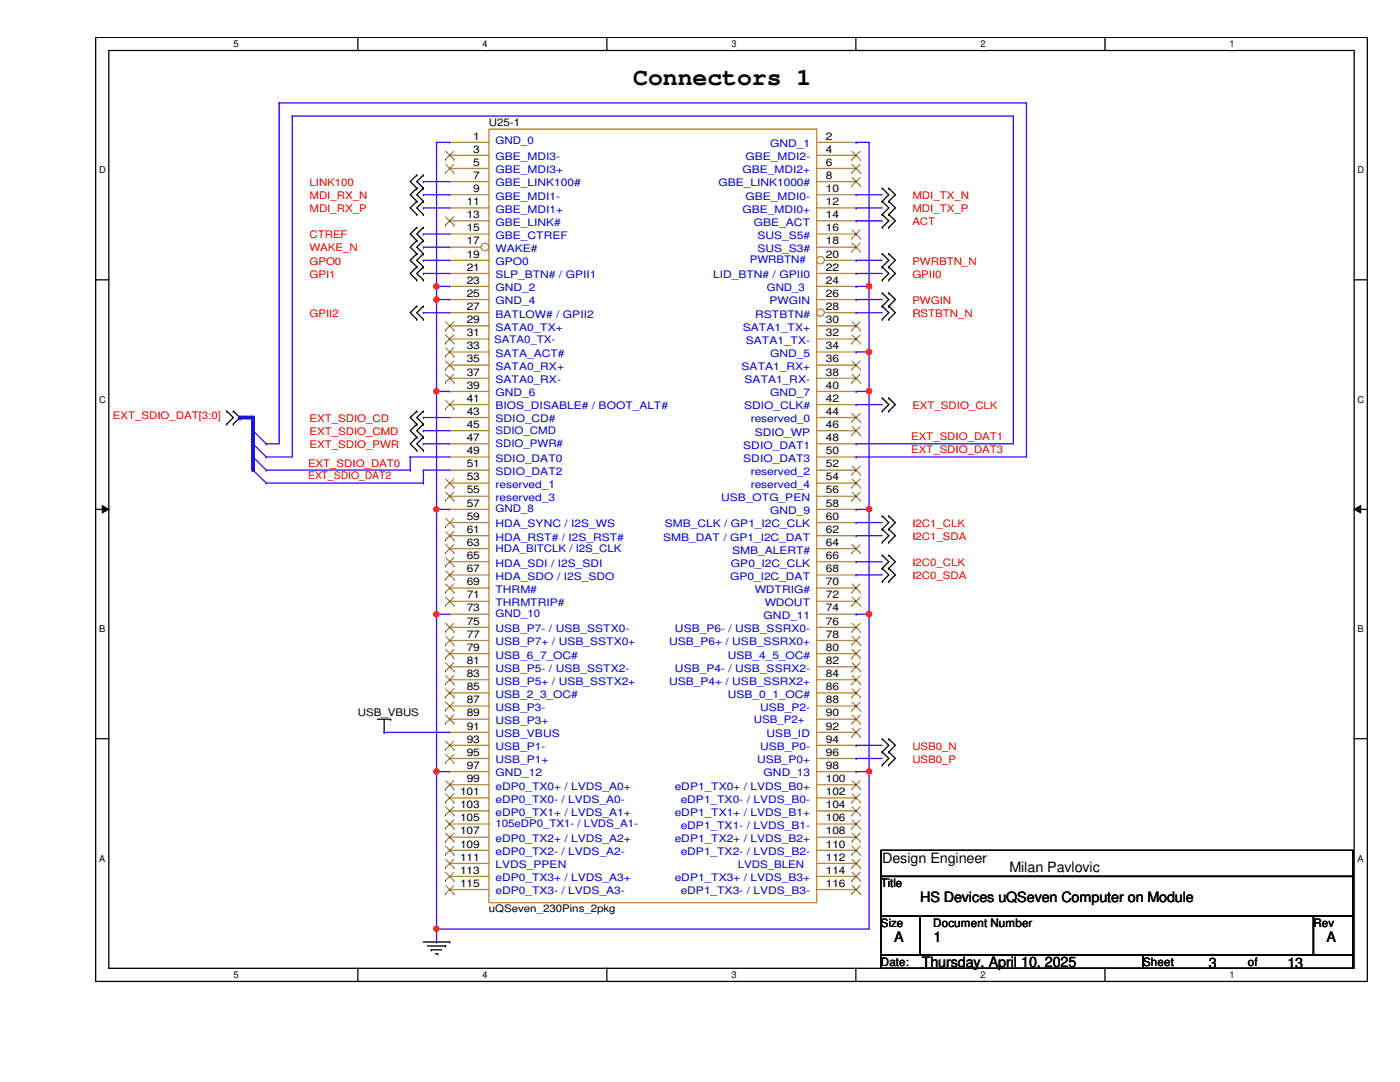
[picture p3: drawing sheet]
<svg xmlns="http://www.w3.org/2000/svg" width="279mm" height="216mm" viewBox="0 0 279 216" stroke-linecap="round" stroke-linejoin="round" font-family="sans-serif">
<path d="M19.1 7.5h253.8v188.3h-253.8zM21.7 10.1h248.6v183.1h-248.6z" fill="none" stroke="#000" stroke-width=".25"/>
<g fill="#fff">
<path d="M46.6 7.7h1v2.1h-1z"/>
<path d="M46.6 193.5h1v2.1h-1z"/>
</g>
<path d="M71.4 7.5v2.6M71.4 193.2v2.6" fill="none" stroke="#000" stroke-width=".25"/>
<g fill="#fff">
<path d="M96.3 7.7h1v2.1h-1z"/>
<path d="M96.3 193.5h1v2.1h-1z"/>
</g>
<path d="M121.1 7.5v2.6M121.1 193.2v2.6" fill="none" stroke="#000" stroke-width=".25"/>
<g fill="#fff">
<path d="M146 7.7h1v2.1h-1z"/>
<path d="M146 193.5h1v2.1h-1z"/>
</g>
<path d="M170.8 7.5v2.6M170.8 193.2v2.6" fill="none" stroke="#000" stroke-width=".25"/>
<g fill="#fff">
<path d="M195.7 7.7h1v2.1h-1z"/>
<path d="M195.7 193.5h1v2.1h-1z"/>
</g>
<path d="M220.5 7.5v2.6M220.5 193.2v2.6" fill="none" stroke="#000" stroke-width=".25"/>
<g fill="#fff">
<path d="M245.4 7.7h1v2.1h-1z"/>
<path d="M245.4 193.5h1v2.1h-1z"/>
<path d="M19.8 32.9h1.3v2.1h-1.3z"/>
<path d="M270.9 32.9h1.3v2.1h-1.3z"/>
<path d="M19.8 78.7h1.3v2.1h-1.3z"/>
<path d="M270.9 78.7h1.3v2.1h-1.3z"/>
</g>
<path d="M19.1 55.8h2.6M270.3 55.8h2.6" fill="none" stroke="#000" stroke-width=".25"/>
<g fill="#fff">
<path d="M19.8 124.5h1.2v2.1h-1.2z"/>
<path d="M270.9 124.5h1.3v2.1h-1.3z"/>
</g>
<path d="M19.1 101.6h2.6M270.3 101.6h2.6" fill="none" stroke="#000" stroke-width=".25"/>
<path d="M20.4 100.9l1.3 .7-1.3 .8zM270.3 101.6l1.3-.7v1.5z" fill="#000"/>
<path d="M20.4 100.9l1.3 .7-1.3 .8zM270.3 101.6l1.3-.7v1.5z" fill="none" stroke="#000" stroke-width=".2"/>
<g fill="#fff">
<path d="M19.8 170.3h1.2v2h-1.2z"/>
<path d="M270.9 170.3h1.3v2h-1.3z"/>
</g>
<g fill="none" stroke="#000" stroke-width=".25">
<path d="M83.2 34.9h.1M83.2 37.5h.1M83.2 34.9l-1.3 1.3 1.3 1.3M83.2 37.5l-1.3 1.4 1.3 1.3M84.5 34.9h.1M84.5 37.5h.1M84.5 34.9l-1.3 1.3 1.3 1.3M84.5 37.5l-1.3 1.4 1.3 1.3M176.1 37.5h.1M176.1 37.5l1.3 1.4-1.3 1.3M177.4 37.5h.1M177.4 37.5l1.3 1.4-1.3 1.3"/>
<path d="M83.2 40.2h.1M83.2 42.8h.1M83.2 45.4h.1M83.2 48h.1M83.2 50.6h.1M83.2 53.3h.1M83.2 55.9h.1M83.2 40.2l-1.3 1.3 1.3 1.3M83.2 45.4l-1.3 1.3 1.3 1.3M83.2 48l-1.3 1.3 1.3 1.3M83.2 50.6l-1.3 1.3 1.3 1.4M83.2 53.3l-1.3 1.3 1.3 1.3"/>
<path d="M84.5 40.2h.1M84.5 42.8h.1M84.5 45.4h.1M84.5 48h.1M84.5 50.6h.1M84.5 53.3h.1M84.5 55.9h.1M84.5 40.2l-1.3 1.3 1.3 1.3M84.5 45.4l-1.3 1.3 1.3 1.3M84.5 48l-1.3 1.3 1.3 1.3M84.5 50.6l-1.3 1.3 1.3 1.4M84.5 53.3l-1.3 1.3 1.3 1.3"/>
<path d="M176.1 40.2h.1M176.1 42.8h.1M176.1 45.4h.1M176.1 50.6h.1M176.1 53.3h.1M176.1 55.9h.1M176.1 58.5h.1M176.1 40.2l1.3 1.3-1.3 1.3M176.1 42.8l1.3 1.3-1.3 1.3M176.1 50.6l1.3 1.3-1.3 1.4M176.1 53.3l1.3 1.3-1.3 1.3M176.1 58.5l1.3 1.3-1.3 1.3"/>
<path d="M177.4 40.2h.1M177.4 42.8h.1M177.4 45.4h.1M177.4 50.6h.1M177.4 53.3h.1M177.4 55.9h.1M177.4 58.5h.1M177.4 40.2l1.3 1.3-1.3 1.3M177.4 42.8l1.3 1.3-1.3 1.3M177.4 50.6l1.3 1.3-1.3 1.4M177.4 53.3l1.3 1.3-1.3 1.3M177.4 58.5l1.3 1.3-1.3 1.3"/>
<path d="M83.2 61.1h.1M83.2 63.7h.1M83.2 61.1l-1.3 1.3 1.3 1.3M84.5 61.1h.1M84.5 63.7h.1M84.5 61.1l-1.3 1.3 1.3 1.3M176.1 61.1h.1M176.1 63.7h.1M176.1 79.4h.1M176.1 61.1l1.3 1.3-1.3 1.3M176.1 79.4l1.3 1.3-1.3 1.3M177.4 61.1h.1"/>
<path d="M177.4 63.7h.1M177.4 79.4h.1M177.4 61.1l1.3 1.3-1.3 1.3M177.4 79.4l1.3 1.3-1.3 1.3M45.3 82h.1M45.3 84.6h.1M45.3 82l1.3 1.3-1.3 1.3M46.6 84.6h.1M46.6 82h.1M46.6 82l1.3 1.3-1.3 1.3M83.2 82h.1M83.2 84.6h.1"/>
<path d="M83.2 87.2h.1M83.2 89.9h.1M83.2 82l-1.3 1.3 1.3 1.3M83.2 87.2l-1.3 1.4 1.3 1.3M83.2 84.6l-1.3 1.3 1.3 1.3M84.5 82h.1M84.5 84.6h.1M84.5 87.2h.1M84.5 89.9h.1M84.5 82l-1.3 1.3 1.3 1.3M84.5 87.2l-1.3 1.4 1.3 1.3M84.5 84.6l-1.3 1.3 1.3 1.3"/>
<path d="M176.1 82h.1M177.4 82h.1M176.1 103h.1M176.1 105.6h.1M176.1 108.2h.1M176.1 110.8h.1M176.1 113.4h.1M176.1 116h.1M176.1 103l1.3 1.3-1.3 1.3M176.1 105.6l1.3 1.3-1.3 1.3M176.1 110.8l1.3 1.3-1.3 1.3M176.1 113.4l1.3 1.3-1.3 1.3"/>
<path d="M177.4 103h.1M177.4 105.6h.1M177.4 108.2h.1M177.4 110.8h.1M177.4 113.4h.1M177.4 116h.1M177.4 103l1.3 1.3-1.3 1.3M177.4 105.6l1.3 1.3-1.3 1.3M177.4 110.8l1.3 1.3-1.3 1.3M177.4 113.4l1.3 1.3-1.3 1.3M19.1 147.4h2.6M75.4 143.5h2.6"/>
<path d="M76.7 146.1h.1M76.7 143.5v2.6M78 143.5h.1M176.1 147.4h.1M176.1 150h.1M176.1 152.7h.1M176.1 147.4l1.3 1.3-1.3 1.3M176.1 150l1.3 1.3-1.3 1.4M177.4 147.4h.1M177.4 150h.1M177.4 152.7h.1M177.4 147.4l1.3 1.3-1.3 1.3"/>
<path d="M177.4 150l1.3 1.3-1.3 1.4M270.3 147.4h2.6M175.8 169.7h94.2v5.2h-94.2zM175.8 174.9h94.2v7.9h-94.2zM84.5 188h5.2M85.3 188.8h3.6M86.1 189.5h.1M86.1 189.5h2.1M86.9 190.3h.5M87.4 190.3h.1M88.9 188.8h.1M89.7 188h.1"/>
<path d="M175.8 182.8h7.8v7.8h-7.8zM175.8 190.6h52.3v2.6h-52.3zM183.6 182.8h78.5v7.8h-78.5zM228.1 190.6h41.9v2.6h-41.9zM262.1 182.8h7.9v7.8h-7.9z"/>
</g>
<path d="M50.5 91.2h.1M50.5 93.8h.1M50.5 85.9h.1M50.5 88.6h.1M50.5 91.2l2.6 2.6M50.5 93.8l2.6 2.6M50.5 85.9l2.6 2.7M50.5 88.6l2.6 2.6" fill="none" stroke="#4200ff" stroke-width=".25"/>
<path d="M97.6 25.8h65.4v154.3h-65.4z" fill="none" stroke="#cc8006" stroke-width=".25"/>
<g fill="none" stroke="#a84" stroke-width=".25">
<path d="M89.7 28.4h.1M89.7 31h.1M89.7 33.6h.1M89.7 36.2h.1M89.7 38.9h.1M89.7 28.4h7.9M89.7 31h7.9M89.7 33.6h7.9M89.7 36.2h7.9M89.7 38.9h7.9M163 28.4h7.9M163 31h7.9"/>
<path d="M163 33.6h7.9M163 36.2h7.9M163 38.9h7.9M170.9 28.4h.1M170.9 31h.1M170.9 33.6h.1M170.9 36.2h.1M170.9 38.9h.1M89.7 41.5h.1M89.7 44.1h.1M89.7 46.7h.1M89.7 41.5h7.9"/>
<path d="M89.7 44.1h7.9M89.7 46.7h7.9M163 41.5h7.9M163 44.1h7.9M163 46.7h7.9M170.9 41.5h.1M170.9 44.1h.1M170.9 46.7h.1"/>
</g>
<g fill="none" stroke="#804000" stroke-width=".2">
<path d="M88.9 31.8h.1M88.9 34.5h.1M88.9 30.2l1.7 1.6M88.9 32.8l1.7 1.7M90.6 30.2l-1.7 1.6M90.6 32.8l-1.7 1.7M90.6 31.8h.1M90.6 34.5h.1M170 31.8h.1M170 34.5h.1M170 37.1h.1M170.1 30.2l1.6 1.6"/>
<path d="M170.1 32.8l1.6 1.7M170.1 35.4l1.6 1.7M171.7 30.2l-1.7 1.6M171.7 32.8l-1.7 1.7M171.7 35.4l-1.7 1.7M171.7 31.8h.1M171.7 34.5h.1M171.7 37.1h.1M88.9 44.9h.1M88.9 43.3l1.7 1.6M90.6 43.3l-1.7 1.6M90.6 44.9h.1"/>
<path d="M170 47.5h.1M170.1 45.9l1.6 1.6M171.7 45.9l-1.7 1.6M171.7 47.5h.1"/>
</g>
<circle cx="96.8" cy="49.3" r=".75" fill="#fff"/>
<g fill="none" stroke="#a84" stroke-width=".25">
<path d="M89.7 49.3h.1M89.7 51.9h.1M89.7 49.3h6.3M89.7 51.9h7.9M163 49.3h7.9M170.9 49.3h.1"/>
<circle cx="96.8" cy="49.3" r=".75"/>
</g>
<path d="M170 50.2h.1M170.1 48.5l1.6 1.7M171.7 48.5l-1.7 1.7M171.7 50.2h.1" fill="none" stroke="#804000" stroke-width=".2"/>
<circle cx="163.8" cy="51.9" r=".75" fill="#fff"/>
<g fill="none" stroke="#a84" stroke-width=".25">
<path d="M89.7 54.6h.1M89.7 57.1h.1M89.7 59.8h.1M89.7 54.6h7.9M89.7 57.1h7.9M89.7 59.8h7.9M163 54.6h7.9M163 57.1h7.9M163 59.8h7.9M164.5 51.9h6.4M170.9 51.9h.1M170.9 54.6h.1"/>
<path d="M170.9 57.1h.1M170.9 59.8h.1M89.7 62.4h.1M89.7 62.4h7.9"/>
<circle cx="163.8" cy="51.9" r=".75"/>
</g>
<circle cx="163.8" cy="62.4" r=".75" fill="#fff"/>
<g fill="none" stroke="#a84" stroke-width=".25">
<path d="M89.7 65h.1M89.7 67.6h.1M89.7 70.2h.1M89.7 72.9h.1M89.7 75.5h.1M89.7 78.1h.1M89.7 65h7.9M89.7 67.6h7.9M89.7 70.2h7.9M89.7 72.9h7.9M89.7 75.5h7.9M89.7 78.1h7.9"/>
<path d="M163 65h7.9M163 67.6h7.9M163 70.2h7.9M163 72.9h7.9M163 75.5h7.9M163 78.1h7.9M164.5 62.4h6.4M170.9 62.4h.1M170.9 65h.1M170.9 67.6h.1M170.9 70.2h.1M170.9 72.9h.1"/>
<path d="M170.9 75.5h.1M170.9 78.1h.1M89.7 80.7h.1M89.7 83.3h.1M89.7 85.9h.1M89.7 88.6h.1M89.7 91.2h.1M89.7 93.8h.1M89.7 96.4h.1M89.7 99h.1M89.7 80.7h7.9M89.7 83.3h7.9"/>
<path d="M89.7 85.9h7.9M89.7 88.6h7.9M89.7 91.2h7.9M89.7 93.8h7.9M89.7 96.4h7.9M89.7 99h7.9M163 80.7h7.9M163 83.3h7.9M163 85.9h7.9M163 88.6h7.9M163 91.2h7.9M163 93.8h7.9"/>
<path d="M163 96.4h7.9M163 99h7.9M170.9 80.7h.1M170.9 83.3h.1M170.9 85.9h.1M170.9 88.6h.1M170.9 91.2h.1M170.9 93.8h.1M170.9 96.4h.1M170.9 99h.1M89.7 101.6h.1M89.7 104.3h.1"/>
<path d="M89.7 106.9h.1M89.7 109.5h.1M89.7 112.1h.1M89.7 114.7h.1M89.7 117.3h.1M89.7 120h.1M89.7 101.6h7.9M89.7 104.3h7.9M89.7 106.9h7.9M89.7 109.5h7.9M89.7 112.1h7.9M89.7 114.7h7.9"/>
<path d="M89.7 117.3h7.9M89.7 120h7.9M163 101.6h7.9M163 104.3h7.9M163 106.9h7.9M163 109.5h7.9M163 112.1h7.9M163 114.7h7.9M163 117.3h7.9M163 120h7.9M170.9 101.6h.1M170.9 104.3h.1"/>
<path d="M170.9 106.9h.1M170.9 109.5h.1M170.9 112.1h.1M170.9 114.7h.1M170.9 117.3h.1M170.9 120h.1M89.7 122.6h.1M89.7 125.2h.1M89.7 127.8h.1M89.7 130.4h.1M89.7 133.1h.1M89.7 135.6h.1"/>
<path d="M89.7 138.3h.1M89.7 122.6h7.9M89.7 125.2h7.9M89.7 127.8h7.9M89.7 130.4h7.9M89.7 133.1h7.9M89.7 135.6h7.9M89.7 138.3h7.9M163 122.6h7.9M163 125.2h7.9M163 127.8h7.9M163 130.4h7.9"/>
<path d="M163 133.1h7.9M163 135.6h7.9M163 138.3h7.9M170.9 122.6h.1M170.9 125.2h.1M170.9 127.8h.1M170.9 130.4h.1M170.9 133.1h.1M170.9 135.6h.1M170.9 138.3h.1M89.7 140.9h.1M89.7 143.5h.1"/>
<path d="M89.7 146.1h.1M89.7 148.7h.1M89.7 151.3h.1M89.7 154h.1M89.7 156.6h.1M89.7 159.2h.1M89.7 140.9h7.9M89.7 143.5h7.9M89.7 146.1h7.9M89.7 148.7h7.9M89.7 151.3h7.9M89.7 154h7.9"/>
<path d="M89.7 156.6h7.9M89.7 159.2h7.9M163 140.9h7.9M163 143.5h7.9M163 146.1h7.9M163 148.7h7.9M163 151.3h7.9M163 154h7.9M163 156.6h7.9M163 159.2h7.9M170.9 140.9h.1M170.9 143.5h.1"/>
<path d="M170.9 146.1h.1M170.9 148.7h.1M170.9 151.3h.1M170.9 154h.1M170.9 156.6h.1M170.9 159.2h.1M89.7 161.8h.1M89.7 164.4h.1M89.7 167h.1M89.7 169.7h.1M89.7 172.3h.1M89.7 174.9h.1"/>
<path d="M89.7 177.5h.1M89.7 161.8h7.9M89.7 164.4h7.9M89.7 167h7.9M89.7 169.7h7.9M89.7 172.3h7.9M89.7 174.9h7.9M89.7 177.5h7.9M163 161.8h7.9M163 164.4h7.9M163 167h7.9M163 169.7h7.9"/>
<path d="M163 172.3h7.9M163 174.9h7.9M163 177.5h7.9M170.9 161.8h.1M170.9 164.4h.1M170.9 167h.1M170.9 169.7h.1M170.9 172.3h.1M170.9 174.9h.1M170.9 177.5h.1"/>
<circle cx="163.8" cy="62.4" r=".75"/>
</g>
<g fill="none" stroke="#804000" stroke-width=".2">
<path d="M88.9 65.9h.1M88.9 68.5h.1M88.9 71.1h.1M88.9 73.7h.1M88.9 76.3h.1M88.9 64.2l1.7 1.7M88.9 66.8l1.7 1.7M88.9 69.4l1.7 1.7M88.9 72.1l1.7 1.6M88.9 74.7l1.7 1.6M88.9 79.9l1.7 1.7M90.6 64.2l-1.7 1.7"/>
<path d="M90.6 66.8l-1.7 1.7M90.6 69.4l-1.7 1.7M90.6 72.1l-1.7 1.6M90.6 74.7l-1.7 1.6M90.6 79.9l-1.7 1.7M90.6 65.9h.1M90.6 68.5h.1M90.6 71.1h.1M90.6 73.7h.1M90.6 76.3h.1M170 65.9h.1M170 68.5h.1"/>
<path d="M170 73.7h.1M170 76.3h.1M170.1 64.2l1.6 1.7M170.1 66.8l1.6 1.7M170.1 72.1l1.6 1.6M170.1 74.7l1.6 1.6M171.7 64.2l-1.7 1.7M171.7 66.8l-1.7 1.7M171.7 72.1l-1.7 1.6M171.7 74.7l-1.7 1.6M171.7 65.9h.1M171.7 68.5h.1"/>
<path d="M171.7 73.7h.1M171.7 76.3h.1M88.9 81.6h.1M88.9 97.2h.1M88.9 99.9h.1M88.9 95.6l1.7 1.6M88.9 98.2l1.7 1.7M90.6 95.6l-1.7 1.6M90.6 98.2l-1.7 1.7M90.6 81.6h.1M90.6 97.2h.1M90.6 99.9h.1"/>
<path d="M170 84.2h.1M170 86.8h.1M170 94.7h.1M170 97.2h.1M170 99.9h.1M170.1 82.5l1.6 1.7M170.1 85.1l1.6 1.7M170.1 93l1.6 1.7M170.1 95.6l1.6 1.6M170.1 98.2l1.6 1.7M171.7 82.5l-1.7 1.7M171.7 85.1l-1.7 1.7"/>
<path d="M171.7 93l-1.7 1.7M171.7 95.6l-1.7 1.6M171.7 98.2l-1.7 1.7M171.7 84.2h.1M171.7 86.8h.1M171.7 94.7h.1M171.7 97.2h.1M171.7 99.9h.1M88.9 105.1h.1M88.9 107.7h.1M88.9 110.3h.1M88.9 112.9h.1"/>
<path d="M88.9 115.6h.1M88.9 118.2h.1M88.9 103.5l1.7 1.6M88.9 106.1l1.7 1.6M88.9 108.7l1.7 1.6M88.9 111.3l1.7 1.6M88.9 113.9l1.7 1.7M88.9 116.5l1.7 1.7M88.9 119.2l1.7 1.6M90.6 103.5l-1.7 1.6M90.6 106.1l-1.7 1.6M90.6 108.7l-1.7 1.6"/>
<path d="M90.6 111.3l-1.7 1.6M90.6 113.9l-1.7 1.7M90.6 116.5l-1.7 1.7M90.6 119.2l-1.7 1.6M90.6 105.1h.1M90.6 107.7h.1M90.6 110.3h.1M90.6 112.9h.1M90.6 115.6h.1M90.6 118.2h.1M170 110.3h.1M170 118.2h.1"/>
<path d="M170.1 108.7l1.6 1.6M170.1 116.5l1.6 1.7M170.1 119.2l1.6 1.6M171.7 108.7l-1.7 1.6M171.7 116.5l-1.7 1.7M171.7 119.2l-1.7 1.6M171.7 110.3h.1M171.7 118.2h.1M88.9 120.8h.1M88.9 126h.1M88.9 128.7h.1M88.9 131.3h.1"/>
<path d="M88.9 133.9h.1M88.9 136.5h.1M88.9 139.1h.1M88.9 124.4l1.7 1.6M88.9 127l1.7 1.7M88.9 129.6l1.7 1.7M88.9 132.2l1.7 1.7M88.9 134.8l1.7 1.7M88.9 137.5l1.7 1.6M90.6 124.4l-1.7 1.6M90.6 127l-1.7 1.7M90.6 129.6l-1.7 1.7"/>
<path d="M90.6 132.2l-1.7 1.7M90.6 134.8l-1.7 1.7M90.6 137.5l-1.7 1.6M90.6 120.8h.1M90.6 126h.1M90.6 128.7h.1M90.6 131.3h.1M90.6 133.9h.1M90.6 136.5h.1M90.6 139.1h.1M170 120.8h.1M170 126h.1"/>
<path d="M170 128.7h.1M170 131.3h.1M170 133.9h.1M170 136.5h.1M170 139.1h.1M170.1 124.4l1.6 1.6M170.1 127l1.6 1.7M170.1 129.6l1.6 1.7M170.1 132.2l1.6 1.7M170.1 134.8l1.6 1.7M170.1 137.5l1.6 1.6M171.7 124.4l-1.7 1.6"/>
<path d="M171.7 127l-1.7 1.7M171.7 129.6l-1.7 1.7M171.7 132.2l-1.7 1.7M171.7 134.8l-1.7 1.7M171.7 137.5l-1.7 1.6M171.7 120.8h.1M171.7 126h.1M171.7 128.7h.1M171.7 131.3h.1M171.7 133.9h.1M171.7 136.5h.1M171.7 139.1h.1"/>
<path d="M88.9 141.7h.1M88.9 144.4h.1M88.9 149.6h.1M88.9 152.2h.1M88.9 157.4h.1M88.9 140.1l1.7 1.6M88.9 142.7l1.7 1.7M88.9 147.9l1.7 1.7M88.9 150.5l1.7 1.7M88.9 155.8l1.7 1.6M88.9 158.4l1.7 1.7M90.6 155.8l-1.7 1.6"/>
<path d="M90.6 140.1l-1.7 1.6M90.6 142.7l-1.7 1.7M90.6 147.9l-1.7 1.7M90.6 150.5l-1.7 1.7M90.6 158.4l-1.7 1.7M90.6 141.7h.1M90.6 144.4h.1M90.6 149.6h.1M90.6 152.2h.1M90.6 157.4h.1M170 141.7h.1M170 144.4h.1"/>
<path d="M170 147h.1M170 157.4h.1M170.1 140.1l1.6 1.6M170.1 142.7l1.6 1.7M170.1 145.3l1.6 1.7M170.1 155.8l1.6 1.6M170.1 158.4l1.6 1.7M171.7 140.1l-1.7 1.6M171.7 142.7l-1.7 1.7M171.7 145.3l-1.7 1.7M171.7 155.8l-1.7 1.6M171.7 158.4l-1.7 1.7"/>
<path d="M171.7 141.7h.1M171.7 144.4h.1M171.7 147h.1M171.7 157.4h.1M88.9 160.1h.1M88.9 162.6h.1M88.9 165.3h.1M88.9 167.9h.1M88.9 170.5h.1M88.9 173.1h.1M88.9 175.7h.1M88.9 178.3h.1"/>
<path d="M88.9 161l1.7 1.6M88.9 163.6l1.7 1.7M88.9 166.2l1.7 1.7M88.9 168.9l1.7 1.6M88.9 171.5l1.7 1.6M88.9 174.1l1.7 1.6M88.9 176.7l1.7 1.6M90.6 163.6l-1.7 1.7M90.6 161l-1.7 1.6M90.6 166.2l-1.7 1.7M90.6 168.9l-1.7 1.6M90.6 171.5l-1.7 1.6"/>
<path d="M90.6 174.1l-1.7 1.6M90.6 176.7l-1.7 1.6M90.6 160.1h.1M90.6 162.6h.1M90.6 165.3h.1M90.6 167.9h.1M90.6 170.5h.1M90.6 173.1h.1M90.6 175.7h.1M90.6 178.3h.1M170 160.1h.1M170 162.6h.1"/>
<path d="M170 165.3h.1M170 167.9h.1M170 170.5h.1M170 173.1h.1M170 175.7h.1M170 178.3h.1M170.1 161l1.6 1.6M170.1 163.6l1.6 1.7M170.1 166.2l1.6 1.7M170.1 168.9l1.6 1.6M170.1 171.5l1.6 1.6M170.1 174.1l1.6 1.6"/>
<path d="M170.1 176.7l1.6 1.6M171.7 161l-1.7 1.6M171.7 163.6l-1.7 1.7M171.7 166.2l-1.7 1.7M171.7 168.9l-1.7 1.6M171.7 171.5l-1.7 1.6M171.7 174.1l-1.7 1.6M171.7 176.7l-1.7 1.6M171.7 160.1h.1M171.7 162.6h.1M171.7 165.3h.1M171.7 167.9h.1"/>
<path d="M171.7 170.5h.1M171.7 173.1h.1M171.7 175.7h.1M171.7 178.3h.1"/>
</g>
<g fill="none" stroke="#4200ff" stroke-width=".25">
<path d="M84.5 36.2h.1M84.5 38.9h.1M84.5 36.2h5.2M84.5 38.9h5.2M87.1 28.4h.1M87.1 28.4v28.7M84.5 41.5h.1M84.5 46.7h.1M84.5 49.3h.1M84.5 51.9h.1M84.5 54.6h.1M84.5 41.5h5.2"/>
<path d="M84.5 46.7h5.2M84.5 49.3h5.2M84.5 51.9h5.2M84.5 54.6h5.2M84.5 62.4h.1M84.5 62.4h5.2M84.5 83.3h.1M84.5 88.6h.1M84.5 85.9h.1M84.5 83.3h5.2M84.5 88.6h5.2M84.5 85.9h5.2"/>
<path d="M76.7 146.1h.1M76.7 146.1h13"/>
</g>
<circle cx="87.1" cy="57.1" r=".5" fill="#f00"/>
<circle cx="87.1" cy="57.1" r=".5" fill="none" stroke="#f00" stroke-width=".25"/>
<path d="M87.1 28.4h.1M87.1 28.4h2.6M87.1 57.1h.1M87.1 59.8h.1M87.1 57.1h2.6M87.1 57.1v2.7M87.1 59.8h2.6" fill="none" stroke="#4200ff" stroke-width=".25"/>
<circle cx="87.1" cy="59.8" r=".5" fill="#f00"/>
<circle cx="87.1" cy="59.8" r=".5" fill="none" stroke="#f00" stroke-width=".25"/>
<path d="M87.1 59.8h.1M87.1 59.8v41.8M87.1 78.1h.1M87.1 78.1h2.6" fill="none" stroke="#4200ff" stroke-width=".25"/>
<circle cx="87.1" cy="78.1" r=".5" fill="#f00"/>
<circle cx="87.1" cy="78.1" r=".5" fill="none" stroke="#f00" stroke-width=".25"/>
<path d="M87.1 101.6h.1M87.1 101.6h2.6M87.1 101.6v21" fill="none" stroke="#4200ff" stroke-width=".25"/>
<circle cx="87.1" cy="122.5" r=".5" fill="#f00"/>
<circle cx="87.1" cy="122.5" r=".5" fill="none" stroke="#f00" stroke-width=".25"/>
<circle cx="87.1" cy="101.6" r=".49" fill="#f00"/>
<circle cx="87.1" cy="101.6" r=".49" fill="none" stroke="#f00" stroke-width=".25"/>
<path d="M87.1 122.6h.1M87.1 122.6h2.6M87.1 122.6v31.4" fill="none" stroke="#4200ff" stroke-width=".25"/>
<circle cx="87.1" cy="153.9" r=".49" fill="#f00"/>
<circle cx="87.1" cy="153.9" r=".49" fill="none" stroke="#f00" stroke-width=".25"/>
<path d="M87.1 154h.1M87.1 154h2.6M87.1 154v31.4M87.1 185.4h.1M87.1 185.4h86.3" fill="none" stroke="#4200ff" stroke-width=".25"/>
<circle cx="87.1" cy="185.3" r=".5" fill="#f00"/>
<circle cx="87.1" cy="185.3" r=".5" fill="none" stroke="#f00" stroke-width=".25"/>
<path d="M173.4 28.4h.1M173.4 28.4v28.7" fill="none" stroke="#4200ff" stroke-width=".25"/>
<circle cx="173.4" cy="57.1" r=".51" fill="#f00"/>
<circle cx="173.4" cy="57.1" r=".51" fill="none" stroke="#f00" stroke-width=".25"/>
<path d="M170.9 28.4h.1M170.9 28.4h2.5M170.9 57.1h.1M170.9 57.1h2.5M173.4 57.1h.1M173.4 57.1v21M170.9 70.2h.1M170.9 70.2h2.5M173.4 70.2h.1M87.1 188h.1M87.1 185.4v2.6" fill="none" stroke="#4200ff" stroke-width=".25"/>
<circle cx="173.4" cy="70.2" r=".51" fill="#f00"/>
<circle cx="173.4" cy="70.2" r=".51" fill="none" stroke="#f00" stroke-width=".25"/>
<path d="M170.9 78.1h.1M170.9 78.1h2.5M173.4 78.1h.1M173.4 78.1v23.5" fill="none" stroke="#4200ff" stroke-width=".25"/>
<circle cx="173.4" cy="78.1" r=".51" fill="#f00"/>
<circle cx="173.4" cy="78.1" r=".51" fill="none" stroke="#f00" stroke-width=".25"/>
<path d="M170.9 101.6h.1M170.9 101.6h2.5M173.4 101.6h.1M173.4 101.6v21" fill="none" stroke="#4200ff" stroke-width=".25"/>
<circle cx="173.4" cy="122.5" r=".51" fill="#f00"/>
<circle cx="173.4" cy="122.5" r=".51" fill="none" stroke="#f00" stroke-width=".25"/>
<circle cx="173.4" cy="101.6" r=".5" fill="#f00"/>
<circle cx="173.4" cy="101.6" r=".5" fill="none" stroke="#f00" stroke-width=".25"/>
<path d="M170.9 122.6h.1M170.9 122.6h2.5M173.4 122.6h.1M173.4 122.6v31.4" fill="none" stroke="#4200ff" stroke-width=".25"/>
<circle cx="173.4" cy="153.9" r=".5" fill="#f00"/>
<circle cx="173.4" cy="153.9" r=".5" fill="none" stroke="#f00" stroke-width=".25"/>
<g fill="none" stroke="#4200ff" stroke-width=".25">
<path d="M53.1 93.8h.1M53.1 96.4h.1M53.1 93.8h28.8M53.1 96.4h31.4M81.9 93.8h.1M81.9 91.2h.1M81.9 91.2v2.6M81.9 91.2h7.8M84.5 93.8h.1M84.5 96.4h.1M84.5 93.8h5.2M84.5 93.8v2.6"/>
<path d="M170.9 154h.1M170.9 154h2.5M173.4 154h.1M173.4 154v31.4"/>
</g>
<path d="M50.5 91.2v2.6" fill="none" stroke="#00f" stroke-width=".76"/>
<circle cx="50.5" cy="91.2" r=".38" fill="#00f"/>
<path d="M50.5 88.6v2.6" fill="none" stroke="#00f" stroke-width=".76"/>
<circle cx="50.5" cy="88.6" r=".38" fill="#00f"/>
<g fill="none" stroke="#4200ff" stroke-width=".25">
<path d="M55.7 20.5h.1M55.7 20.5v68.1h-2.6M55.7 20.5h149.2M58.3 23.2h.1M58.3 23.2v68h-5.2M58.3 23.2h143.9M170.9 38.9h.1M170.9 38.9h5.2M202.2 23.2h.1M202.2 23.2v65.4h-31.3M204.9 20.5h.1M204.9 20.5v70.7h-34"/>
<path d="M170.9 41.5h.1M170.9 44.1h.1M170.9 51.9h.1M170.9 54.6h.1M170.9 59.8h.1M170.9 41.5h5.2M170.9 44.1h5.2M170.9 51.9h5.2M170.9 54.6h5.2M170.9 59.8h5.2M170.9 62.4h.1M170.9 62.4h5.2"/>
<path d="M53.1 91.2h.1M53.1 88.6h.1M170.9 88.6h.1M170.9 91.2h.1M170.9 80.7h.1M170.9 80.7h5.2M170.9 104.3h.1M170.9 106.9h.1M170.9 112.1h.1M170.9 114.7h.1M170.9 104.3h5.2M170.9 106.9h5.2"/>
<path d="M170.9 112.1h5.2M170.9 114.7h5.2M170.9 148.7h.1M170.9 151.3h.1M170.9 148.7h5.2M170.9 151.3h5.2"/>
</g>
<path d="M47.9 83.3h2.6" fill="none" stroke="#00f" stroke-width=".76"/>
<circle cx="47.9" cy="83.3" r=".38" fill="#00f"/>
<path d="M50.5 83.3v2.6" fill="none" stroke="#00f" stroke-width=".76"/>
<circle cx="50.5" cy="85.9" r=".38" fill="#00f"/>
<path d="M50.5 85.9v2.7" fill="none" stroke="#00f" stroke-width=".76"/>
<circle cx="50.5" cy="88.6" r=".38" fill="#00f"/>
<circle cx="87.1" cy="57.1" r=".5" fill="#f00"/>
<circle cx="87.1" cy="57.1" r=".5" fill="none" stroke="#f00" stroke-width=".25"/>
<circle cx="87.1" cy="59.8" r=".5" fill="#f00"/>
<circle cx="87.1" cy="59.8" r=".5" fill="none" stroke="#f00" stroke-width=".25"/>
<circle cx="87.1" cy="78.1" r=".5" fill="#f00"/>
<circle cx="87.1" cy="78.1" r=".5" fill="none" stroke="#f00" stroke-width=".25"/>
<circle cx="87.1" cy="122.5" r=".5" fill="#f00"/>
<circle cx="87.1" cy="122.5" r=".5" fill="none" stroke="#f00" stroke-width=".25"/>
<circle cx="87.1" cy="101.6" r=".49" fill="#f00"/>
<circle cx="87.1" cy="101.6" r=".49" fill="none" stroke="#f00" stroke-width=".25"/>
<circle cx="87.1" cy="153.9" r=".49" fill="#f00"/>
<circle cx="87.1" cy="153.9" r=".49" fill="none" stroke="#f00" stroke-width=".25"/>
<circle cx="87.1" cy="185.3" r=".5" fill="#f00"/>
<circle cx="87.1" cy="185.3" r=".5" fill="none" stroke="#f00" stroke-width=".25"/>
<circle cx="173.4" cy="57.1" r=".51" fill="#f00"/>
<circle cx="173.4" cy="57.1" r=".51" fill="none" stroke="#f00" stroke-width=".25"/>
<circle cx="173.4" cy="70.2" r=".51" fill="#f00"/>
<circle cx="173.4" cy="70.2" r=".51" fill="none" stroke="#f00" stroke-width=".25"/>
<circle cx="173.4" cy="78.1" r=".51" fill="#f00"/>
<circle cx="173.4" cy="78.1" r=".51" fill="none" stroke="#f00" stroke-width=".25"/>
<circle cx="173.4" cy="122.5" r=".51" fill="#f00"/>
<circle cx="173.4" cy="122.5" r=".51" fill="none" stroke="#f00" stroke-width=".25"/>
<circle cx="173.4" cy="101.6" r=".5" fill="#f00"/>
<circle cx="173.4" cy="101.6" r=".5" fill="none" stroke="#f00" stroke-width=".25"/>
<circle cx="173.4" cy="153.9" r=".5" fill="#f00"/>
<circle cx="173.4" cy="153.9" r=".5" fill="none" stroke="#f00" stroke-width=".25"/>
<text font-size="5" x="126.4" y="16.9">Connectors 1</text>
<g font-size="2.8">
<text x="176.1" y="172.2">Design Engineer</text>
<text x="201.5" y="174">Milan Pavlovic</text>
<text x="183.6" y="180">HS Devices uQSeven Computer on Module</text>
<text x="178.4" y="187.9">A</text>
<text x="186.3" y="187.9">1</text>
<text x="264.8" y="187.9">A</text>
<text x="183.9" y="192.9">Thursday, April 10, 2025</text>
<text x="241.2" y="193.1">3</text>
<text x="256.9" y="193.1">13</text>
</g>
<g font-size="2.3">
<text x="175.8" y="177">Title</text>
<text x="175.8" y="184.9">Size</text>
<text x="186.3" y="184.9">Document Number</text>
<text x="262.1" y="184.9">Rev</text>
<text x="175.8" y="192.7">Date:</text>
<text x="228.1" y="192.7">Sheet</text>
<text x="249" y="192.7">of</text>
</g>
<g font-size="2.1">
<text x="94.4" y="27.9">1</text>
<text x="97.6" y="25.1">U25-1</text>
<text x="164.8" y="27.9">2</text>
<text x="94.4" y="30.4">3</text>
<text x="94.4" y="33.1">5</text>
<text x="94.4" y="35.7">7</text>
<text x="164.8" y="30.4">4</text>
<text x="164.8" y="33.1">6</text>
<text x="164.8" y="35.7">8</text>
<text x="93.1" y="40.9">11</text>
<text x="94.4" y="38.3">9</text>
<text x="164.8" y="38.3">10</text>
<text x="164.8" y="40.9">12</text>
<text x="93.1" y="43.5">13</text>
<text x="93.1" y="46.1">15</text>
<text x="164.8" y="43.5">14</text>
<text x="164.8" y="46.1">16</text>
<text x="93.1" y="48.8">17</text>
<text x="93.1" y="51.4">19</text>
<text x="164.8" y="48.8">18</text>
<text x="164.8" y="51.4">20</text>
<text x="93.1" y="54">21</text>
<text x="93.1" y="56.6">23</text>
<text x="93.1" y="59.2">25</text>
<text x="164.8" y="54">22</text>
<text x="164.8" y="56.6">24</text>
<text x="164.8" y="59.2">26</text>
<text x="93.1" y="61.8">27</text>
<text x="93.1" y="64.5">29</text>
<text x="164.8" y="61.8">28</text>
<text x="164.8" y="64.5">30</text>
<text x="93.1" y="67.1">31</text>
<text x="93.1" y="69.7">33</text>
<text x="164.8" y="67.1">32</text>
<text x="164.8" y="69.7">34</text>
<text x="93.1" y="72.3">35</text>
<text x="93.1" y="74.9">37</text>
<text x="93.1" y="77.6">39</text>
<text x="164.8" y="72.3">36</text>
<text x="164.8" y="74.9">38</text>
<text x="164.8" y="77.6">40</text>
<text x="93.1" y="80.2">41</text>
<text x="93.1" y="82.8">43</text>
<text x="164.8" y="80.2">42</text>
<text x="164.8" y="82.8">44</text>
<text x="93.1" y="85.4">45</text>
<text x="93.1" y="88">47</text>
<text x="164.8" y="85.4">46</text>
<text x="164.8" y="88">48</text>
<text x="93.1" y="90.6">49</text>
<text x="93.1" y="93.3">51</text>
<text x="93.1" y="95.8">53</text>
<text x="164.8" y="90.6">50</text>
<text x="164.8" y="93.3">52</text>
<text x="164.8" y="95.8">54</text>
<text x="93.1" y="98.5">55</text>
<text x="93.1" y="101.1">57</text>
<text x="164.8" y="98.5">56</text>
<text x="164.8" y="101.1">58</text>
<text x="93.1" y="103.7">59</text>
<text x="93.1" y="106.3">61</text>
<text x="164.8" y="103.7">60</text>
<text x="164.8" y="106.3">62</text>
<text x="93.1" y="108.9">63</text>
<text x="93.1" y="111.5">65</text>
<text x="164.8" y="108.9">64</text>
<text x="164.8" y="111.5">66</text>
<text x="93.1" y="114.2">67</text>
<text x="93.1" y="116.8">69</text>
<text x="93.1" y="119.4">71</text>
<text x="164.8" y="114.2">68</text>
<text x="164.8" y="116.8">70</text>
<text x="164.8" y="119.4">72</text>
<text x="93.1" y="122">73</text>
<text x="93.1" y="124.6">75</text>
<text x="164.8" y="122">74</text>
<text x="164.8" y="124.6">76</text>
<text x="93.1" y="127.3">77</text>
<text x="93.1" y="129.9">79</text>
<text x="164.8" y="127.3">78</text>
<text x="164.8" y="129.9">80</text>
<text x="93.1" y="132.5">81</text>
<text x="93.1" y="135.1">83</text>
<text x="93.1" y="137.7">85</text>
<text x="164.8" y="132.5">82</text>
<text x="164.8" y="135.1">84</text>
<text x="164.8" y="137.7">86</text>
<text x="71.4" y="142.8">USB_VBUS</text>
<text x="93.1" y="140.3">87</text>
<text x="93.1" y="143">89</text>
<text x="164.8" y="140.3">88</text>
<text x="164.8" y="143">90</text>
<text x="93.1" y="145.6">91</text>
<text x="93.1" y="148.2">93</text>
<text x="164.8" y="145.6">92</text>
<text x="164.8" y="148.2">94</text>
<text x="93.1" y="150.8">95</text>
<text x="93.1" y="153.4">97</text>
<text x="164.8" y="150.8">96</text>
<text x="164.8" y="153.4">98</text>
<text x="91.8" y="158.7">101</text>
<text x="91.8" y="161.2">103</text>
<text x="93.1" y="156">99</text>
<text x="164.8" y="156">100</text>
<text x="164.8" y="158.7">102</text>
<text x="164.8" y="161.2">104</text>
<text x="91.8" y="163.9">105</text>
<text x="91.8" y="166.5">107</text>
<text x="164.8" y="163.9">106</text>
<text x="164.8" y="166.5">108</text>
<text x="91.8" y="169.1">109</text>
<text x="91.8" y="171.7">111</text>
<text x="164.8" y="169.1">110</text>
<text x="164.8" y="171.7">112</text>
<text x="91.8" y="174.3">113</text>
<text x="91.8" y="177">115</text>
<text x="164.8" y="174.3">114</text>
<text x="164.8" y="177">116</text>
<text x="97.6" y="182">uQSeven_230Pins_2pkg</text>
</g>
<g font-size="2.1" fill="#00c">
<text x="98.9" y="28.7">GND_0</text>
<text x="153.7" y="29.4">GND_1</text>
<text x="98.9" y="32">GBE_MDI3-</text>
<text x="98.9" y="34.6">GBE_MDI3+</text>
<text x="148.2" y="34.6">GBE_MDI2+</text>
<text x="148.8" y="32">GBE_MDI2-</text>
<text x="98.9" y="37.2">GBE_LINK100#</text>
<text x="98.9" y="39.8">GBE_MDI1-</text>
<text x="143.4" y="37.2">GBE_LINK1000#</text>
<text x="148.8" y="39.8">GBE_MDI0-</text>
<text x="98.9" y="42.5">GBE_MDI1+</text>
<text x="98.9" y="45">GBE_LINK#</text>
<text x="98.9" y="47.7">GBE_CTREF</text>
<text x="148.2" y="42.5">GBE_MDI0+</text>
<text x="150.5" y="45">GBE_ACT</text>
<text x="151.2" y="47.7">SUS_S5#</text>
<text x="98.9" y="50.3">WAKE#</text>
<text x="98.9" y="52.9">GPO0</text>
<text x="149.6" y="52.5">PWRBTN#</text>
<text x="151.2" y="50.3">SUS_S3#</text>
<text x="98.9" y="55.5">SLP_BTN# / GPII1</text>
<text x="98.9" y="58.1">GND_2</text>
<text x="142.3" y="55.5">LID_BTN# / GPII0</text>
<text x="153" y="58">GND_3</text>
<text x="98.9" y="60.7">GND_4</text>
<text x="98.9" y="63.4">BATLOW# / GPII2</text>
<text x="98.9" y="66">SATA0_TX+</text>
<text x="148.3" y="66">SATA1_TX+</text>
<text x="150.7" y="63.4">RSTBTN#</text>
<text x="153.5" y="60.7">PWGIN</text>
<text x="98.6" y="68.5">SATA0_TX-</text>
<text x="98.9" y="71.2">SATA_ACT#</text>
<text x="148.8" y="68.6">SATA1_TX-</text>
<text x="153.7" y="71.2">GND_5</text>
<text x="98.9" y="73.8">SATA0_RX+</text>
<text x="98.9" y="76.5">SATA0_RX-</text>
<text x="148" y="73.8">SATA1_RX+</text>
<text x="148.6" y="76.5">SATA1_RX-</text>
<text x="98.9" y="79.1">GND_6</text>
<text x="98.9" y="81.7">BIOS_DISABLE# / BOOT_ALT#</text>
<text x="148.5" y="81.7">SDIO_CLK#</text>
<text x="153.7" y="79.1">GND_7</text>
<text x="98.9" y="84.3">SDIO_CD#</text>
<text x="98.9" y="86.5">SDIO_CMD</text>
<text x="98.9" y="89.2">SDIO_PWR#</text>
<text x="148.3" y="89.5">SDIO_DAT1</text>
<text x="149.8" y="84.3">reserved_0</text>
<text x="150.6" y="86.9">SDIO_WP</text>
<text x="98.9" y="92.2">SDIO_DAT0</text>
<text x="98.9" y="94.8">SDIO_DAT2</text>
<text x="148.3" y="92.2">SDIO_DAT3</text>
<text x="149.8" y="94.8">reserved_2</text>
<text x="98.9" y="97.4">reserved_1</text>
<text x="98.9" y="100">reserved_3</text>
<text x="143.9" y="100">USB_OTG_PEN</text>
<text x="149.8" y="97.4">reserved_4</text>
<text x="98.9" y="102.2">GND_8</text>
<text x="98.9" y="105.2">HDA_SYNC / I2S_WS</text>
<text x="98.9" y="107.9">HDA_RST# / I2S_RST#</text>
<text x="132.3" y="107.9">SMB_DAT / GP1_I2C_DAT</text>
<text x="132.7" y="105.2">SMB_CLK / GP1_I2C_CLK</text>
<text x="153.7" y="102.6">GND_9</text>
<text x="98.9" y="110.1">HDA_BITCLK / I2S_CLK</text>
<text x="98.9" y="113.1">HDA_SDI / I2S_SDI</text>
<text x="145.9" y="113.1">GP0_I2C_CLK</text>
<text x="146.1" y="110.4">SMB_ALERT#</text>
<text x="98.9" y="115.7">HDA_SDO / I2S_SDO</text>
<text x="98.9" y="118.3">THRM#</text>
<text x="145.7" y="115.7">GP0_I2C_DAT</text>
<text x="150.6" y="118.3">WDTRIG#</text>
<text x="98.9" y="120.9">THRMTRIP#</text>
<text x="98.9" y="123.2">GND_10</text>
<text x="152.4" y="123.5">GND_11</text>
<text x="152.6" y="120.9">WDOUT</text>
<text x="98.9" y="126.2">USB_P7- / USB_SSTX0-</text>
<text x="98.9" y="128.8">USB_P7+ / USB_SSTX0+</text>
<text x="98.9" y="131.4">USB_6_7_OC#</text>
<text x="133.5" y="128.8">USB_P6+ / USB_SSRX0+</text>
<text x="134.7" y="126.2">USB_P6- / USB_SSRX0-</text>
<text x="145.2" y="131.4">USB_4_5_OC#</text>
<text x="98.9" y="134">USB_P5- / USB_SSTX2-</text>
<text x="98.9" y="136.6">USB_P5+ / USB_SSTX2+</text>
<text x="133.5" y="136.6">USB_P4+ / USB_SSRX2+</text>
<text x="134.7" y="134">USB_P4- / USB_SSRX2-</text>
<text x="98.9" y="139.2">USB_2_3_OC#</text>
<text x="98.9" y="141.9">USB_P3-</text>
<text x="145.2" y="139.2">USB_0_1_OC#</text>
<text x="151.7" y="141.9">USB_P2-</text>
<text x="98.9" y="144.5">USB_P3+</text>
<text x="98.9" y="147.1">USB_VBUS</text>
<text x="98.9" y="149.7">USB_P1-</text>
<text x="150.5" y="144.4">USB_P2+</text>
<text x="151.7" y="149.7">USB_P0-</text>
<text x="153" y="147.1">USB_ID</text>
<text x="98.9" y="152.3">USB_P1+</text>
<text x="98.9" y="154.9">GND_12</text>
<text x="151.1" y="152.3">USB_P0+</text>
<text x="152.4" y="154.9">GND_13</text>
<text x="98.9" y="157.6">eDP0_TX0+ / LVDS_A0+</text>
<text x="98.9" y="160.2">eDP0_TX0- / LVDS_A0-</text>
<text x="134.7" y="157.6">eDP1_TX0+ / LVDS_B0+</text>
<text x="135.8" y="160.2">eDP1_TX0- / LVDS_B0-</text>
<text x="98.9" y="162.8">eDP0_TX1+ / LVDS_A1+</text>
<text x="98.9" y="165">105eDP0_TX1- / LVDS_A1-</text>
<text x="134.7" y="162.8">eDP1_TX1+ / LVDS_B1+</text>
<text x="135.8" y="165.4">eDP1_TX1- / LVDS_B1-</text>
<text x="98.9" y="168">eDP0_TX2+ / LVDS_A2+</text>
<text x="98.9" y="170.6">eDP0_TX2- / LVDS_A2-</text>
<text x="98.9" y="173.3">LVDS_PPEN</text>
<text x="134.7" y="168">eDP1_TX2+ / LVDS_B2+</text>
<text x="135.8" y="170.6">eDP1_TX2- / LVDS_B2-</text>
<text x="147.3" y="173.1">LVDS_BLEN</text>
<text x="98.9" y="175.9">eDP0_TX3+ / LVDS_A3+</text>
<text x="98.9" y="178.5">eDP0_TX3- / LVDS_A3-</text>
<text x="134.7" y="175.9">eDP1_TX3+ / LVDS_B3+</text>
<text x="135.8" y="178.5">eDP1_TX3- / LVDS_B3-</text>
</g>
<g font-size="2.1" fill="#f00">
<text x="61.8" y="37.1">LINK100</text>
<text x="61.8" y="39.7">MDI_RX_N</text>
<text x="182.1" y="39.7">MDI_TX_N</text>
<text x="61.8" y="42.3">MDI_RX_P</text>
<text x="61.8" y="47.5">CTREF</text>
<text x="182.1" y="42.3">MDI_TX_P</text>
<text x="182.1" y="45">ACT</text>
<text x="61.8" y="50.2">WAKE_N</text>
<text x="61.8" y="52.8">GPO0</text>
<text x="182.1" y="52.8">PWRBTN_N</text>
<text x="61.8" y="55.4">GPI1</text>
<text x="182.1" y="55.4">GPII0</text>
<text x="61.8" y="63.2">GPII2</text>
<text x="182.1" y="60.6">PWGIN</text>
<text x="182.1" y="63.2">RSTBTN_N</text>
<text x="22.5" y="83.7">EXT_SDIO_DAT[3:0]</text>
<text x="182.1" y="81.6">EXT_SDIO_CLK</text>
<text x="61.8" y="84.2">EXT_SDIO_CD</text>
<text x="61.8" y="89.4">EXT_SDIO_PWR</text>
<text x="61.8" y="86.8">EXT_SDIO_CMD</text>
<text x="181.8" y="87.8">EXT_SDIO_DAT1</text>
<text x="61.5" y="93.1">EXT_SDIO_DAT0</text>
<text x="61.5" y="95.7">EXT_SDIO_DAT2</text>
<text x="181.8" y="90.5">EXT_SDIO_DAT3</text>
<text x="182.1" y="105.1">I2C1_CLK</text>
<text x="182.1" y="107.7">I2C1_SDA</text>
<text x="182.1" y="112.9">I2C0_CLK</text>
<text x="182.1" y="115.6">I2C0_SDA</text>
<text x="182.1" y="149.6">USB0_N</text>
<text x="182.1" y="152.2">USB0_P</text>
</g>
<g font-size="1.9">
<text x="46.6" y="9.4">5</text>
<text x="96.3" y="9.4">4</text>
<text x="146" y="9.4">3</text>
<text x="195.7" y="9.4">2</text>
<text x="245.4" y="9.4">1</text>
<text x="19.8" y="34.6">D</text>
<text x="270.9" y="34.6">D</text>
<text x="19.8" y="80.3">C</text>
<text x="270.9" y="80.3">C</text>
<text x="19.8" y="126.2">B</text>
<text x="270.9" y="126.2">B</text>
<text x="19.8" y="171.9">A</text>
<text x="270.9" y="171.9">A</text>
<text x="46.6" y="195.2">5</text>
<text x="96.3" y="195.2">4</text>
<text x="146" y="195.2">3</text>
<text x="195.7" y="195.2">2</text>
<text x="245.4" y="195.2">1</text>
</g>
</svg>
